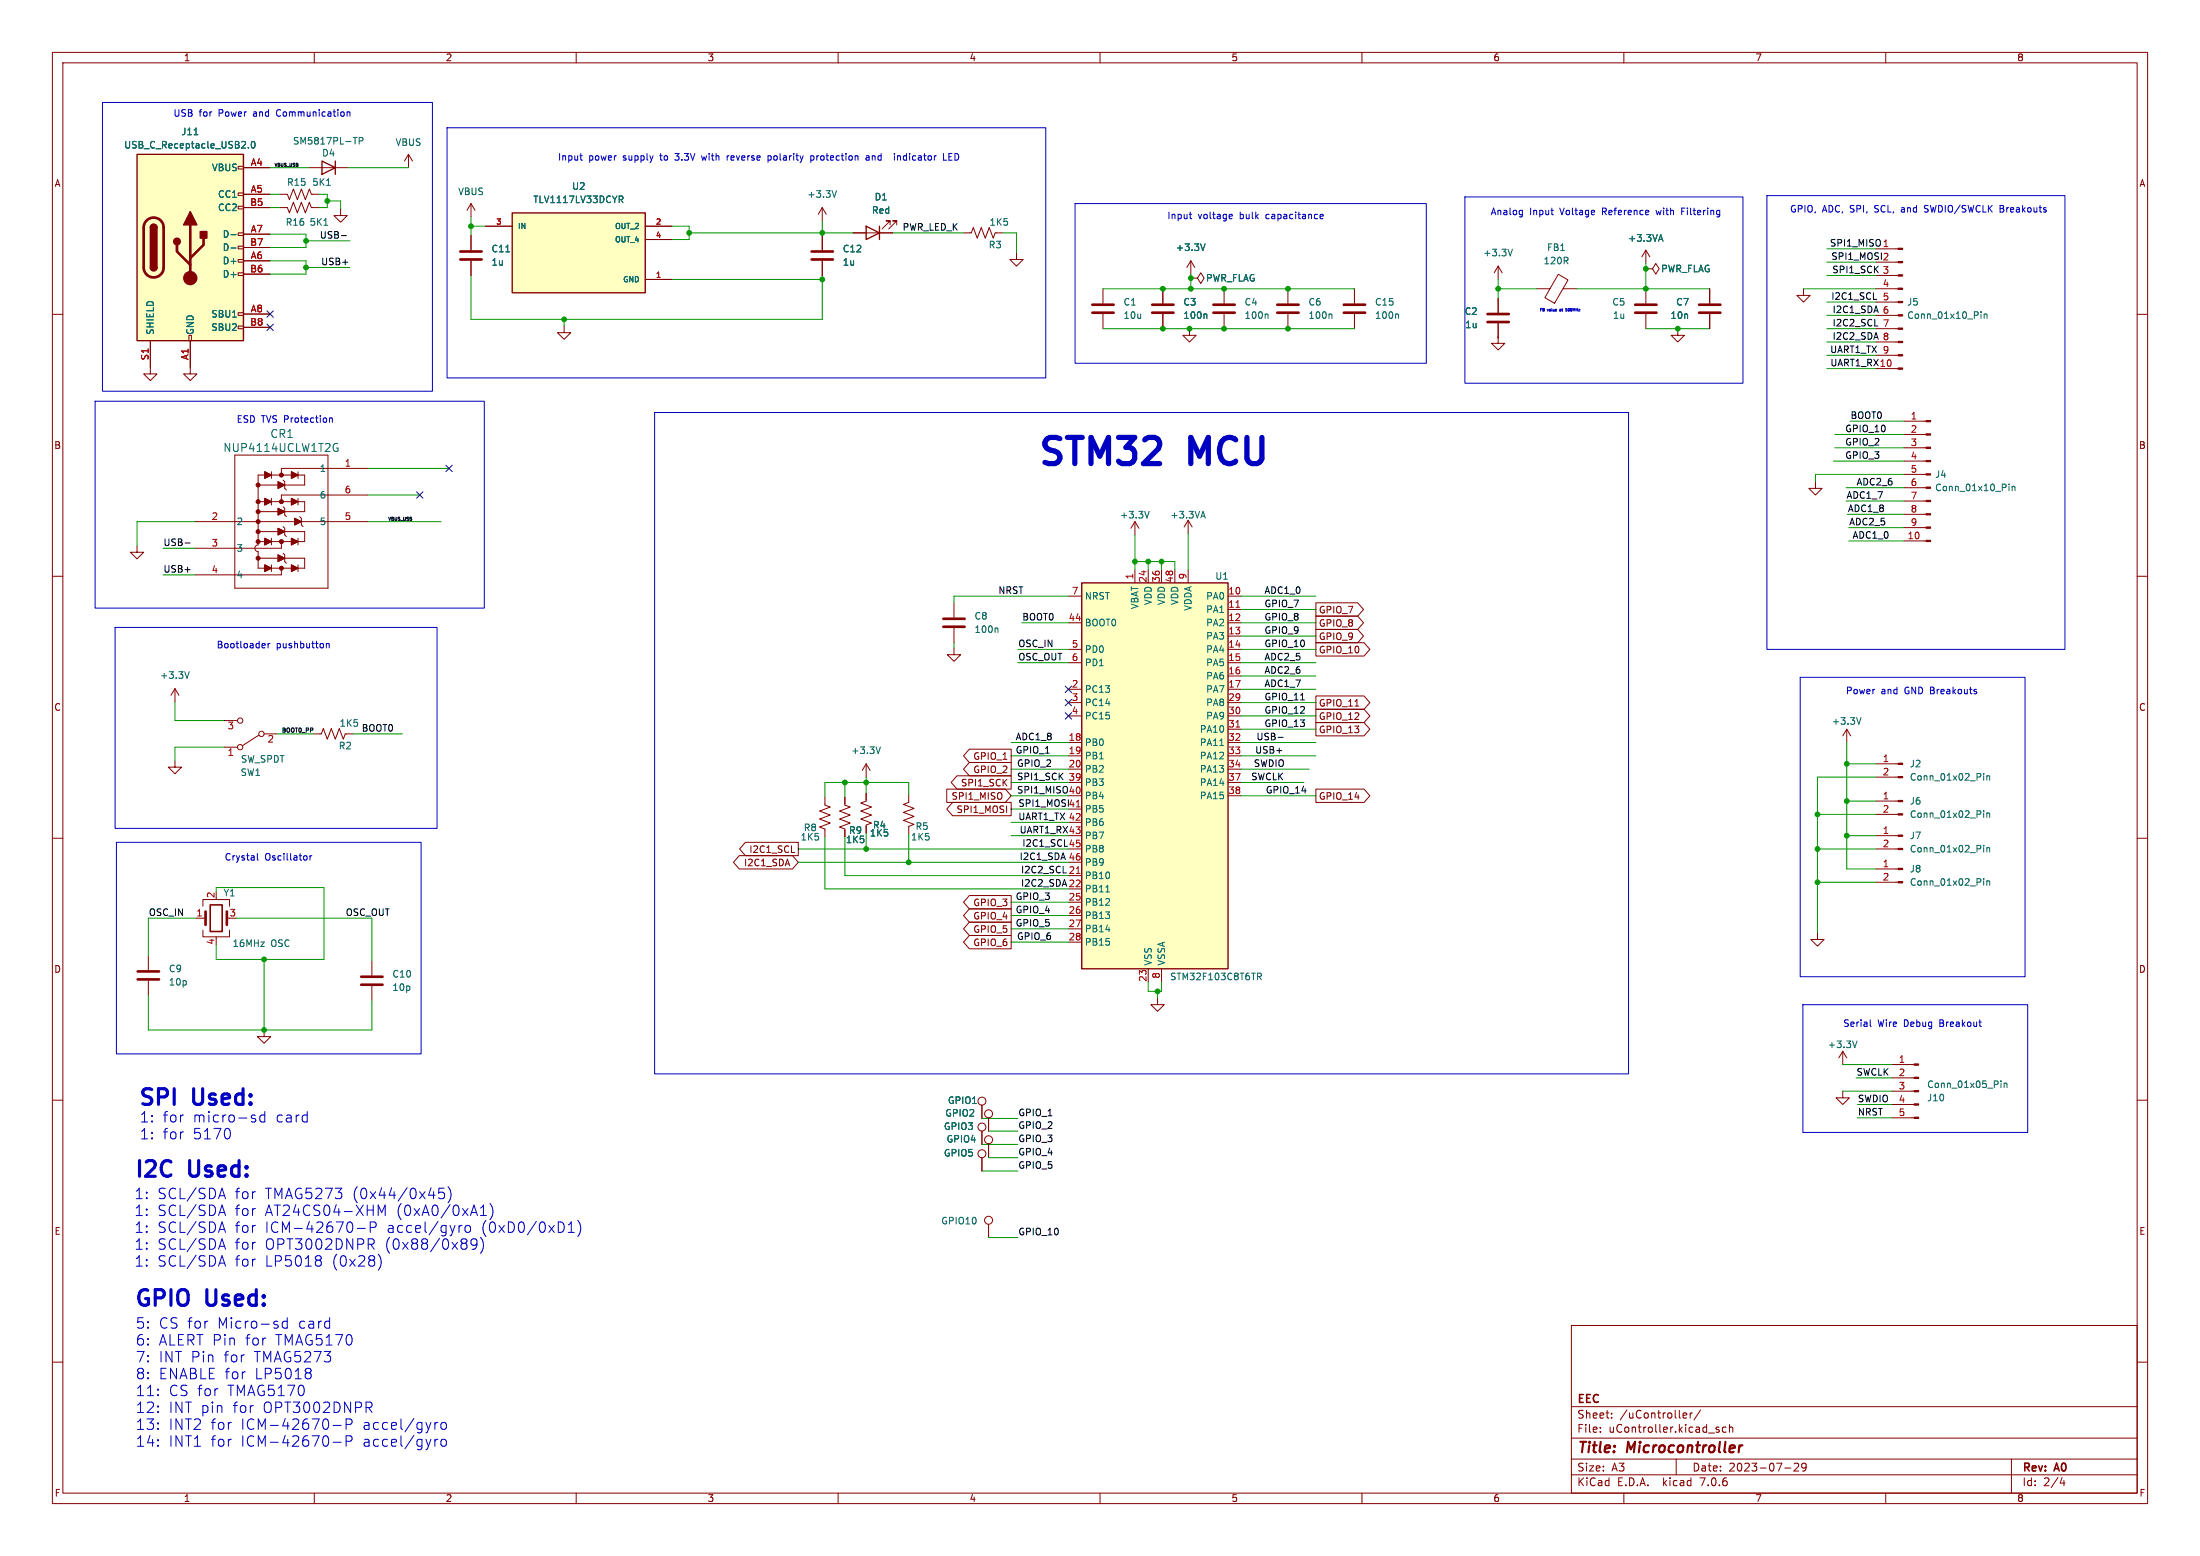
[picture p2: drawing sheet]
<svg xmlns="http://www.w3.org/2000/svg" width="420mm" height="297mm" viewBox="0 0 420 297" stroke-linecap="round" stroke-linejoin="round" font-family="sans-serif">
<g fill="none" stroke="#840000" stroke-width=".19">
<path d="M10 10h400v277h-400zM12 12h396v273h-396zM60 10v2M110 10v2M160 10v2M210 10v2M260 10v2M310 10v2M360 10v2M45.5 39.4h1v.5h-1zM45.5 36.8h1v.5h-1zM45.5 31.8h1v.5h-1z"/>
<path d="M46.5 37.1h5.1M46.5 39.6h5.1M46.5 32h5.1M53.3 37.1h1.6l.3 1 .8-2 .8 2 .7-2 .8 2 .8-2 .3 1h1.6M53.3 39.6h1.6l.3 1 .8-2 .8 2 .7-2 .8 2 .8-2 .3 1h1.6M58.9 32h7.6M65 39.9v1.2h-1.2l1.2 1.3 1.3-1.3h-1.3M78 29.5l.7 1.2M78 29.5v2.5M78 29.5l-.8 1.2M89.9 38.9v2.5M89.9 38.9l-.7 1.2"/>
<path d="M89.9 38.9l.8 1.2M157 39.6l-.8 1.3M157 39.6v2.6M157 39.6l.7 1.3M10 60h2M45.5 59.7h1v.5h-1zM45.5 52.1h1v.5h-1zM45.5 49.5h1v.5h-1zM45.5 47h1v.5h-1zM45.5 44.5h1v.5h-1zM46.5 49.8h5.1M46.5 44.7h5.1"/>
<path d="M46.5 59.9h5.1M46.5 52.3h5.1M46.5 47.2h5.1M89.9 45v2.8M89.9 49.8v2.8M92.7 43.2h5.1M123.2 53.3h5.1M123.2 43.2h5.1M123.2 45.7h5.1M157 45v2.8M157 49.8v2.8M162.8 44.5h7.6"/>
<path d="M169.9 42.9v-.7h-.7h.7l-1.5 1.5M171.2 42.9v-.7h-.8h.8l-1.5 1.5M183.9 44.5h1.5l.4-1.1 .8 2.1 .7-2.1 .8 2.1 .7-2.1 .8 2.1 .4-1h1.5M194.1 48.3v1.2h1.2l-1.2 1.3-1.3-1.3h1.3M210.6 55.1v2.8M210.6 59.9v2.8M222 55.1v2.8M222 59.9v2.8M227.3 53.1h1.3l.6-1 .7 1-.7 1-.6-1M227.3 53.1h.1M227.3 49.8l-.7 1.3M227.3 49.8v2.5"/>
<path d="M227.3 49.8l.8 1.3M233.7 55.1v2.8M233.7 59.9v2.8M245.9 55.1v2.8M245.9 59.9v2.8M258.6 55.1v2.8M258.6 59.9v2.8M286 50.8v2.5M286 56.9v2.8M286 50.8l.8 1.3M286 50.8l-.8 1.3M293.4 55.1h2.5"/>
<path d="M297.5 52.3l1.8 1.1-2.5 4.5-1.9-1.1zM298.4 55.1h2.6M314.2 51.3h1.3l.6-1 .6 1-.6 1-.6-1M314.2 51.3h.1M314.2 47.8l.8 1.2M314.2 47.8v2.5M314.2 55.1v2.8M314.2 59.9v2.8M314.2 47.8l-.8 1.2M326.4 55.1v2.8M326.4 59.9v2.8M344.3 55.1v1.3h-1.3l1.3 1.3 1.3-1.3h-1.3"/>
<path d="M358.1 55.1h4.3M358.1 57.7h4.3M358.1 52.6h4.3M358.1 50h4.3M358.1 47.5h4.3M408 60h2M28.7 65v6.4h-1.3l1.3 1.2 1.3-1.2h-1.3M36.1 64h.5v1h-.5zM36.3 65v6.4h-1.2l1.2 1.2 1.3-1.2h-1.3M45.5 62.2h1v.5h-1zM46.5 62.5h5.1M107.7 62.2v1.3h1.3l-1.3 1.3-1.3-1.3h1.3"/>
<path d="M227.1 62.7v1.3h1.2l-1.2 1.3-1.3-1.3h1.3M286 64.3v1.2h-1.3l1.3 1.3 1.3-1.3h-1.3M286 61.7v2.8M320.3 62.7v1.3h-1.3l1.3 1.3 1.3-1.3h-1.3M358.1 70.4h4.3M358.1 67.8h4.3M358.1 65.3h4.3M358.1 62.7h4.3M358.1 60.2h4.3M37.2 99.6h33M44.8 86.9h17.8v25.4h-17.8zM49.3 92.6h8.9v-1.9h-8.9v13.3a.64 .64 0 0 0-.7 .6 .64 .64 0 0 0 .7 .7v3.2h8.9v-1.9h-8.9"/>
<path d="M49.3 95.8h8.9v1.9h-8.9M50.5 90l1.3 .7-1.3 .6zM50.5 95.1l1.3 .7-1.3 .6zM51.8 90v1.3M51.8 95.1v1.3M53.1 91.9l1.3 .7-1.3 .6zM53.1 97l1.3 .7-1.3 .6zM54 91.6l.4 .3v1.3l.3 .3M54 96.7l.4 .3v1.3l.3 .3M55.6 90l1.3 .7-1.3 .6zM55.6 95.1l1.3 .7-1.3 .6zM56.3 98.9l1.2 .7-1.2 .6z"/>
<path d="M56.9 90v1.3M56.9 95.1v1.3M57.2 98.6l.3 .3v1.3l.3 .3M70.2 89.4h-16.5v1.3M70.2 94.5h-16.5v1.3M216.7 99.6v2.5M216.7 99.6l-.8 1.2M216.7 99.6l.7 1.2M226.8 99.3v2.6M226.8 99.3l.8 1.3M226.8 99.3l-.7 1.3M346.6 91.9v1.3h-1.3l1.3 1.3 1.3-1.3h-1.3"/>
<path d="M363.5 98.2h4.2M363.5 95.6h4.2M363.5 93.1h4.2M363.5 90.6h4.2M363.5 88h4.2M363.5 85.5h4.2M363.5 82.9h4.2M363.5 80.4h4.2M10 110h2M26.2 104.1v1.3h-1.3l1.3 1.3 1.2-1.3h-1.2M49.3 101.5h8.9v1.9h-8.9M50.5 102.7l1.3 .7-1.3 .6z"/>
<path d="M50.5 107.8l1.3 .7-1.3 .6zM51.8 102.7v1.3M51.8 107.8v1.3M53.1 100.8l1.3 .7-1.3 .6zM53.1 105.9l1.3 .7-1.3 .6zM53.7 108.5v1.2h-16.5M53.7 103.4v1.2h-16.5M54 105.6l.4 .3v1.3l.3 .3M54 100.5l.4 .3v1.3l.3 .3M55.6 102.7l1.3 .7-1.3 .6zM55.6 107.8l1.3 .7-1.3 .6zM56.9 102.7v1.3"/>
<path d="M56.9 107.8v1.3M182.1 115.1v2.8M182.1 119.9v2.8M204 113.8h2.5M204 118.9h2.5M216.7 108.7v2.6M219.2 108.7v2.6M221.7 108.7v2.6M224.3 108.7v2.6M226.8 108.7v2.6M234.4 113.8h2.6M234.4 116.3h2.6"/>
<path d="M234.4 118.9h2.6M251.2 115.1h8l1.1 1.2-1.1 1.3h-8zM251.2 117.6h8l1.1 1.3-1.1 1.2h-8zM363.5 103.3h4.2M363.5 100.7h4.2M408 110h2M33.4 131.4l-.8 1.3M33.4 131.4v2.6M33.4 131.4l.8 1.3M42.8 137.5h2.5M182.1 123.7v1.3h1.3l-1.3 1.2-1.3-1.2h1.3M204 124h2.5"/>
<path d="M204 126.5h2.5M204 131.6h2.5M204 134.1h2.5M204 136.7h2.5M234.4 121.4h2.6M234.4 124h2.6M234.4 126.5h2.6M234.4 129h2.6M234.4 131.6h2.6M234.4 134.1h2.6M234.4 136.7h2.6M234.4 139.2h2.6"/>
<path d="M251.2 135.4h9.2l1.1 1.3-1.1 1.2h-9.2zM251.2 137.9h9.2l1.1 1.3-1.1 1.3h-9.2zM251.2 122.7h9.2l1.1 1.3-1.1 1.2h-9.2zM251.2 120.1h8l1.1 1.3-1.1 1.3h-8zM251.2 132.8h9.2l1.1 1.3-1.1 1.3h-9.2zM258.7 134.8h.7M352.6 139.2l-.8 1.3M352.6 139.2v2.5M352.6 139.2l.7 1.3M10 160h2M33.4 145.2v1.2h1.3l-1.3 1.3-1.3-1.3h1.3M42.8 142.6h2.5"/>
<path d="M49.4 140.3l-3.2 2.1M50.4 140.1h2.6M59.8 140.1h1.5l.4-1 .8 2 .7-2 .8 2 .8-2 .7 2 .4-1h1.5M157.5 152.1v1.6l1 .4-2 .7 2 .8-2 .7 2 .8-2 .8 1 .3v1.6M161.3 152.1v1.6l1 .4-2 .7 2 .8-2 .7 2 .8-2 .8 1 .3v1.6M165.4 151.4v1.5l-1.1 .4 2.1 .8-2.1 .7 2.1 .8-2.1 .7 2.1 .8-1 .4v1.5M165.4 145.8v2.5M165.4 145.8l.7 1.3M165.4 145.8l-.8 1.3M173.5 151.6v1.6l-1 .3 2 .8-2 .8 2 .7-2 .8 2 .8-1 .3v1.6M180.7 150.6h11.2l1.1 1.3-1.1 1.3h-11.2zM181.8 153.2h11.2v2.5h-11.2l-1.1-1.3z"/>
<path d="M182.7 148.1h10.3v2.5h-10.3l-1.1-1.2zM185.1 145.5h7.9v2.6h-7.9l-1.2-1.3zM185.1 143h7.9v2.5h-7.9l-1.2-1.2zM204 141.7h2.5M204 144.3h2.5M204 146.8h2.5M204 149.4h2.5M204 151.9h2.5M204 154.4h2.5M204 157h2.5M204 159.5h2.5M234.4 141.7h2.6"/>
<path d="M234.4 144.3h2.6M234.4 146.8h2.6M234.4 149.4h2.6M234.4 151.9h2.6M251.2 150.6h9.2l1.1 1.3-1.1 1.3h-9.2zM358.1 159.5h4.3M358.1 155.4h4.3M358.1 152.9h4.3M358.1 148.3h4.3M358.1 145.8h4.3M408 160h2M37.5 175.3h1.7"/>
<path d="M38.7 177.5v1.3h5.1v-1.3M38.7 173v-1.3h5.1v1.3M41.3 178.8v.3M141.1 163.3h10.2l1.1 1.3-1.1 1.3h-10.2l-1.1-1.3zM142.3 160.8h10.1v2.5h-10.1l-1.1-1.2zM151.1 162.7h.6M185.1 176h7.9v2.6h-7.9l-1.2-1.3zM185.1 173.5h7.9v2.5h-7.9l-1.2-1.2zM185.1 170.9h7.9v2.6h-7.9l-1.2-1.3zM185.1 178.6h7.9v2.5h-7.9l-1.2-1.3zM204 167.1h2.5M204 169.7h2.5"/>
<path d="M204 172.2h2.5M204 174.8h2.5M204 177.3h2.5M204 179.8h2.5M204 162.1h2.5M204 164.6h2.5M347 178.1v1.2h1.2l-1.2 1.3-1.3-1.3h1.3M358.1 162.1h4.3M358.1 168.4h4.3M358.1 165.9h4.3M28.3 182.4v2.8M28.3 187.2v2.8"/>
<path d="M50.4 196.6v1.3h1.3l-1.3 1.2-1.3-1.2h1.3M71 183.4v2.8M71 188.2v2.8M219.2 184.9v2.6M221 190.5v1.3h1.2l-1.2 1.2-1.3-1.2h1.3M221.7 184.9v2.6M10 210h2M187.5 210.9v2.6M187.5 215.9v2.5M188.7 213.4v2.5M188.7 218.3v2.6M351.8 208.3v1.3h1.3l-1.3 1.2-1.3-1.2h1.3"/>
<path d="M351.8 200.7l-.8 1.2M351.8 200.7v2.5M351.8 200.7l.8 1.2M361.2 213.4h4.2M361.2 210.8h4.2M361.2 208.3h4.2M361.2 205.7h4.2M361.2 203.2h4.2M408 210h2M187.5 221v2.5M188.7 233.7v2.5M10 260h2"/>
<path d="M300 253h108v32h-108zM408 260h2M300 278.5h108M300 274.5h108M300 268.5h108M305.5 273.2v.2M305.5 272.5v.1M307.7 270.5v.2M307.7 269.8v.1M320 278.5v3M321.3 270.5l.2 .2 .4-.1M321.3 269.9l.2-.2h.3l.2 .2v.1l-.7 .2"/>
<path d="M322.7 269.7v1M323.1 269.7l-.3 .1-.1 .2M324.7 269.1l-1.3 1.9M327.7 272.8l.3 .1 .2 .2v.2l-.5 .1M327.7 272.5h.5M329.5 272.5l-.4-.1-.3 .3 .1 .6h.6M330.2 272.5l.2-.1 .3 .1 .1 .9M330.2 271.9v1.5M342.5 279.4l.6-.1 .2 .1 .1 .3-1 1.1h1M344.8 279.9l-.3 .3h-.3l-.3-.3 .2-.5 .4-.1 .2 .1a.99 .99 0 0 1-.3 1.4h-.3M384 278.5v6.5M60 285v2"/>
<path d="M110 285v2M160 285v2M210 285v2M260 285v2M300 281.5h108M310 285v2M340.7 280.2h1.2M360 285v2M393.7 282l-.4 1.1h.9M394 282.6v1"/>
<circle cx="45.8" cy="137.5" r=".51"/>
<circle cx="45.8" cy="142.6" r=".51"/>
<circle cx="49.9" cy="140.1" r=".51"/>
<circle cx="187.5" cy="210.2" r=".76"/>
<circle cx="187.5" cy="215.1" r=".76"/>
<circle cx="188.7" cy="212.6" r=".76"/>
<circle cx="188.7" cy="217.6" r=".76"/>
<circle cx="187.5" cy="220.2" r=".76"/>
<circle cx="188.7" cy="232.9" r=".76"/>
</g>
<path d="M332.6 275.9l-.5 .2" fill="none" stroke="#840000" stroke-width=".4"/>
<g fill="none" stroke="#840000" stroke-width=".51">
<path d="M28 42.1a1.91 1.91 0 0 1 2.1-.4 1.91 1.91 0 0 1 1.1 1.7v7.7a1.91 1.91 0 0 1-1.9 1.9 1.91 1.91 0 0 1-1.9-1.9v-7.8l.2-.7zM33.8 46.7v1.3l2.5 2.5M36.3 42.9v10.2M38.9 45.5v1.2l-2.6 2.6M87.9 49.5h4M87.9 48h4M154.9 49.5h4.1M154.9 48h4.1M208.5 59.7h4.1M208.5 58.2h4.1M220 59.7h4M220 58.2h4"/>
<path d="M231.6 59.7h4.1M231.6 58.2h4.1M243.8 59.7h4.1M243.8 58.2h4.1M256.5 59.7h4.1M256.5 58.2h4.1M284 59.9h4M312.2 59.7h4M312.2 58.2h4M324.4 59.7h4M324.4 58.2h4M284 61.5h4"/>
<path d="M180.1 119.6h4M180.1 118.1h4M39.2 174v2.5M43.3 174v2.5M26.3 186.9h4.1M26.3 185.4h4.1M69 188h4M69 186.4h4"/>
</g>
<g fill="none" stroke="#006464" stroke-width=".19">
<path d="M37 25.7h.8M47.4 28.1v.2M48.1 27.1l.2-.1a.68 .68 0 0 1 .4 .6 .68 .68 0 0 1-.4 .7 .84 .84 0 0 1-.2-1.2zM62.3 35.4h.8M67.4 26.2h.8M68.6 26.9l.6-.1 .1-.1-.1-.3-.6-.2v1.3M118.2 37.4h.5l.2 .3-.1 .3-.6 .1M118.5 38.1l.4 .6M159.7 36.4l-.4 1.3M44.1 44.8h1M44.1 47.3h1M61.8 43h.8"/>
<path d="M96.6 48.1h.7M230.1 46.6l-.5 1.2M230.2 59.9l.2 .2v.7M241.9 59.9l.2 .2v.7M254.1 59.9l.2 .2v.7M266.8 59.9l.2 .2v.7M288.7 47.6l-.4 1.2M316.7 45.7h.6M317 44.8l.5 1.2M378.2 59.5v.1M378.2 59.9v.9M378.8 59.9v.9"/>
<path d="M378.8 60.1l.2-.2 .3 .1v.8M63.9 84.7h.6M64.2 85.5h.3v.5l-.3 .2-.3-.1M219.4 97.6l-.4 1.3M229.4 98.5h.6M229.7 97.6l.4 1.3M383.5 92.4v.1M383.5 92.8v.9M384.1 92.8v.9M384.1 92.9l.2-.1 .3 .1 .1 .8M190.3 119.9l.2 .2v.6M36.1 128.2l-.4 1.3"/>
<path d="M355.3 137l-.4 1.2M168.1 142.6l-.4 1.2M232.9 142.3h.7M378.7 147.6v.2M378.7 148.1v.8M378.7 154.8v.1M378.7 155.2v.8M379.3 148.1v.8M379.3 155.2v.8M379.3 155.3l.2-.1h.3v.8M379.3 148.2l.2-.1h.3v.8M211.1 170.3h.7"/>
<path d="M378.7 161.4v.1M378.7 161.8v.8M378.7 167.7v.1M378.7 168.1v.9M379.3 161.8v.8M379.3 168.1v.9M379.3 161.9l.2-.1h.3v.8M379.3 168.3l.2-.2 .3 .1v.8M240.1 185.7h.5l.2 .3-.1 .4h-.6M240.4 186.4l.4 .6M354.5 198.7l-.4 1.3M382 206.3v.1"/>
<path d="M382 206.7v.9M382.6 206.7v.9M382.6 206.9l.2-.2 .3 .1v.8"/>
</g>
<g fill="#ffffc2" stroke="#ffffc2" stroke-width=".19">
<path d="M97.8 40.6h25.4v15.3h-25.4z"/>
<path d="M206.5 111.3h27.9v73.6h-27.9z"/>
<path d="M26.2 29.5h20.3v35.5h-20.3z"/>
</g>
<path d="M26.2 29.5h20.3v35.5h-20.3zM61.5 30.7l2.5 1.3-2.5 1.3zM64 30.7v2.6M28.7 51.1a.64 .64 0 0 0 .6 .6 .64 .64 0 0 0 .7-.6M28.7 43.4a.64 .64 0 0 1 .6-.6 .64 .64 0 0 1 .7 .6M97.8 40.6h25.4v15.3h-25.4zM165.4 43.2l2.5 1.3-2.5 1.2zM167.9 43.2v2.5M206.5 111.3h27.9v73.6h-27.9z" fill="none" stroke="#840000" stroke-width=".25"/>
<path d="M236 115.9h.7M236 138.8h.7M205.5 154h.7M205.5 166.7h.7" fill="none" stroke="#a90000" stroke-width=".19"/>
<g fill="#840000" stroke="#840000" stroke-width=".19">
<path d="M365.4 213.2h.9v.3h-.9z"/>
<path d="M365.4 210.7h.9v.2h-.9z"/>
<path d="M365.4 208.2h.9v.2h-.9z"/>
<path d="M365.4 205.6h.9v.3h-.9z"/>
<path d="M365.4 203.1h.9v.2h-.9z"/>
<path d="M362.4 155.3h.8v.3h-.8z"/>
<path d="M362.4 152.8h.8v.2h-.8z"/>
<path d="M362.4 168.3h.8v.2h-.8z"/>
<path d="M362.4 165.7h.8v.3h-.8z"/>
<path d="M50.5 107.8l1.3 .7-1.3 .6z"/>
<path d="M50.5 102.7l1.3 .7-1.3 .6z"/>
<path d="M50.5 95.1l1.3 .7-1.3 .6z"/>
<path d="M50.5 90l1.3 .7-1.3 .6z"/>
<path d="M53.1 105.9l1.3 .7-1.3 .6z"/>
<path d="M53.1 100.8l1.3 .7-1.3 .6z"/>
<path d="M53.1 97l1.3 .7-1.3 .6z"/>
<path d="M53.1 91.9l1.3 .7-1.3 .6z"/>
<path d="M55.6 107.8l1.3 .7-1.3 .6z"/>
<path d="M55.6 102.7l1.3 .7-1.3 .6z"/>
<path d="M55.6 95.1l1.3 .7-1.3 .6z"/>
<path d="M55.6 90l1.3 .7-1.3 .6z"/>
<path d="M56.3 98.9l1.2 .7-1.2 .6z"/>
<path d="M362.4 161.9h.8v.3h-.8z"/>
<path d="M362.4 159.4h.8v.2h-.8z"/>
<path d="M362.4 70.2h.8v.3h-.8z"/>
<path d="M362.4 67.7h.8v.2h-.8z"/>
<path d="M362.4 65.2h.8v.2h-.8z"/>
<path d="M362.4 62.6h.8v.3h-.8z"/>
<path d="M362.4 60.1h.8v.2h-.8z"/>
<path d="M362.4 57.5h.8v.3h-.8z"/>
<path d="M362.4 55h.8v.2h-.8z"/>
<path d="M362.4 52.5h.8v.2h-.8z"/>
<path d="M362.4 49.9h.8v.3h-.8z"/>
<path d="M362.4 47.4h.8v.2h-.8z"/>
<path d="M367.7 103.1h.9v.3h-.9z"/>
<path d="M367.7 100.6h.9v.2h-.9z"/>
<path d="M367.7 98h.9v.3h-.9z"/>
<path d="M367.7 95.5h.9v.3h-.9z"/>
<path d="M367.7 93h.9v.2h-.9z"/>
<path d="M367.7 90.4h.9v.3h-.9z"/>
<path d="M367.7 87.9h.9v.2h-.9z"/>
<path d="M367.7 85.3h.9v.3h-.9z"/>
<path d="M367.7 82.8h.9v.3h-.9z"/>
<path d="M367.7 80.3h.9v.2h-.9z"/>
<path d="M362.4 148.2h.8v.3h-.8z"/>
<path d="M362.4 145.7h.8v.2h-.8z"/>
<circle cx="49.3" cy="106.6" r=".38"/>
<circle cx="49.3" cy="103.4" r=".38"/>
<circle cx="49.3" cy="101.5" r=".38"/>
<circle cx="49.3" cy="99.6" r=".38"/>
<circle cx="49.3" cy="97.7" r=".38"/>
<circle cx="49.3" cy="95.8" r=".38"/>
<circle cx="49.3" cy="92.6" r=".38"/>
<circle cx="53.7" cy="108.5" r=".38"/>
<circle cx="53.7" cy="103.4" r=".38"/>
<circle cx="53.7" cy="95.8" r=".38"/>
<circle cx="53.7" cy="90.7" r=".38"/>
<circle cx="36.3" cy="53.1" r="1.27"/>
</g>
<g fill="#840000" stroke="#840000" stroke-width=".25">
<path d="M28.7 51.1h1.3a.64 .64 0 0 1-.7 .6 .64 .64 0 0 1-.6-.6z"/>
<path d="M28.7 43.4h1.3v7.7h-1.3z"/>
<path d="M28.9 43a.63 .63 0 0 1 .7-.2 .63 .63 0 0 1 .4 .6h-1.3z"/>
<path d="M36.3 40.4l1.3 2.5h-2.5z"/>
<path d="M38.2 44.2h1.3v1.3h-1.3z"/>
<circle cx="33.8" cy="46.1" r=".63"/>
</g>
<path d="M40.1 172.7h2.3v5.1h-2.3z" fill="none" stroke="#840000" stroke-width=".3"/>
<path d="M65.2 45h.9M357.6 57.1h.7M357.9 62.2h.6M35.3 103.7h1M248.3 133.6h.7M244 140.7h1" fill="none" stroke="#0f0f0f" stroke-width=".19"/>
<g fill="none" stroke="#0000c2" stroke-width=".19">
<path d="M19.6 19.6h62.9v55.1h-62.9zM66.3 21.3v.9M66.3 21.5l.1-.2 .3 .1 .1 .8M85.3 24.4h114.3v47.7h-114.3zM110.7 29.7h.5M110.9 30.5l.3 .1M133.9 29.7l.3 .9M138.8 29.7v.9M139.2 29.7l-.4 .3M146.6 29.8l.4-.1 .2 .1M146.6 29.7v1.3M147.2 30.5l-.2 .1-.4-.1"/>
<path d="M154.8 29.8l.3-.1 .3 .3-.1 .5h-.5M154.8 29.7v1.3M165.4 29.8h.5v.8M165.9 30l-.4 .1-.2 .2 .2 .3 .4-.1M170.8 29.3v.1M170.8 29.7v.9M171.4 29.8l.1-.1 .3 .1 .1 .8M171.4 29.7v.9M180.1 29.3v1.3h.6M181.2 29.9h.4M181.8 29.3h-.6v1.3h.6M205.2 38.9h67.1v30.4h-67.1z"/>
<path d="M279.7 37.6h53v35.6h-53zM321.7 39.7h-.7v1.3M337.3 37.3h56.9v86.7h-56.9zM367.6 39.2l-.2 .3 .2 .3M381.8 39.8h.4M382.2 39.2h-.4v1.3h.5M227 40.9h.5M227.3 41.7h.2M234.8 40.9l.4 .1 .1 .2-.6 .1M235.2 41.7h-.4M252 41.3l.6-.1v-.2l-.4-.1-.2 .2 .1 .6h.5M290.3 40.1l.3 .1"/>
<path d="M290.6 40.1v1.1l-.2 .2M290.6 40.9l-.3 .1M296.1 40.1h.5M296.4 41h.2M297.8 59.1h.2v.3M298 59.2l-.3 .1h.3M298.9 59.4h.2M299.4 59.3h.1M299.6 59.3h-.2M299.6 58.9l-.2 .1v.3M321 40.3h.5M367.4 40.4l.2 .1"/>
<path d="M18.2 76.6h74.3v39.5h-74.3zM62.9 79.8v.8M62.9 79.9l.2-.1h.3v.8M125 78.7h185.9v126.3h-185.9zM22 119.8h61.4v38.3h-61.4zM50.4 122.8l.2 .3-.6 .1M50.6 123.6l-.2 .1M51.2 122.8v.9M51.5 122.8l-.3 .3M62.3 122.9l.2-.1 .3 .1v.8M62.3 122.8v.9M343.7 129.3h42.9v57.1h-42.9z"/>
<path d="M377.2 132l.2 .2-.2 .2M377.2 131.6h.1M22.2 160.8h58.2v40.4h-58.2zM49.1 162.9v1.1l.2 .2M58.5 163.4l.1 .2-.1 .5M59.2 163.3v.9M59.5 163.3l-.3 .3M344.2 191.8h42.9v24.4h-42.9zM357 194.7v1l.2 .2M377.8 195.1h.5M378.1 195.9h.2M43.8 215.6a1.68 1.68 0 0 1 0 1.6"/>
<path d="M48.1 213.4l.4 .1 .3 .3-.1 .3-.5 .1M48.1 212.9h.6M50.5 212.9l-.5-.1-.4 .4v.6l.2 .3h.7M50.5 212.2v2M41.9 228.2h1M41.9 231.4h1M41.9 234.7h1M41.9 237.9h1M42.4 226.8l.7 2M42.4 230l.7 2M42.4 233.2l.7 2M42.4 236.5l.7 2"/>
<path d="M42.4 239.7l.7 2M61 239.7l.3 .4-.1 .2-.2 .2 .2 .2 .1 .6-.3 .4M68.2 234.5h1.5M70.7 233.2v2M70.8 237.5l.6 1M71.1 236.5a.54 .54 0 0 1 .4 .5 .54 .54 0 0 1-.4 .5M71.4 233.2a.54 .54 0 0 1 .4 .6 .54 .54 0 0 1-.4 .5h-.7M72.2 232v-2l.7 1.4 .6-1.4v2M72.2 239.4a2.29 2.29 0 0 1 0 3M81.8 228.1h1.3M84.8 226.8h-1l-.1 1 .3-.2 .7 .1 .2 .2-.1 .7-.3 .2h-.5l-.3-.2M85.5 226.5a2.32 2.32 0 0 1 .1 3"/>
<path d="M87.6 233.9v1.3M88.2 233.9l-.4 .1-.2 .3M88.9 234.1a.54 .54 0 0 1 .5-.2 .54 .54 0 0 1 .4 .4v.6a.54 .54 0 0 1-.5 .4 .54 .54 0 0 1-.5-.4zM89 236.6l.2 .2-.2 .4M89 237.4l.2 .3v.4l-.2 .3M91.1 237.3l-.4 .4-.6-.1-.2-.3v-.5l.2-.2 .6-.1 .3 .1a1.32 1.32 0 0 1-.5 1.9h-.4M91.7 232h1.2M91.7 230.6l.6-.6v2M92.2 237a2.31 2.31 0 0 1-.5 2.2M93.5 229.7a2.32 2.32 0 0 1 .1 3M108.5 235.2h1.1M108.5 233.8l.6-.6v2"/>
<path d="M110.3 233a2.29 2.29 0 0 1 0 3M41.9 241.1h1M52.8 252.9l.3 .2-.3 .4M52.8 252.2l.2 .1M54.8 251.5v2M54.8 252.3l-.5-.1-.4 .4v.5l.2 .3h.7M59 261.2l.4 .4-.1 .2-.3 .2 .4 .4v.4l-.4 .4M63.6 272.1h1.5M63.6 275.3h1.5M66.1 270.8v2M66.1 275.1h.7a.54 .54 0 0 0 .4-.5 .54 .54 0 0 0-.4-.5h-.7v2M66.8 270.8a.54 .54 0 0 1 .4 .6 .54 .54 0 0 1-.4 .5h-.7"/>
<path d="M70.4 268.7l.6 .9M70.8 267.7a.54 .54 0 0 1 0 .9M83 271.5v1.3M83 274.7v1.4M83.6 271.5l-.4 .1-.2 .3M83.6 274.7l-.4 .1-.2 .3M84.3 271.7a.54 .54 0 0 1 .5-.2 .54 .54 0 0 1 .4 .4v.6a.54 .54 0 0 1-.5 .4 .54 .54 0 0 1-.5-.4zM84.3 274.9a.54 .54 0 0 1 .5-.2 .54 .54 0 0 1 .4 .4v.6a.54 .54 0 0 1-.5 .4 .54 .54 0 0 1-.5-.4z"/>
</g>
<g fill="none" stroke="#009600" stroke-width=".19">
<path d="M51.6 32h7.3M51.6 37.1h1.7M51.6 39.6h1.7M61 37.1h1.5v2.5h-1.5M62.5 38.4h2.5v1.5M66.5 32h11.5M51.6 49.8h6.8v2.5h-6.8M51.6 44.7h6.8v2.5h-6.8M58.4 46h8.4M58.4 51.1h8.4M89.9 52.6v8.4h67.1v-8.4M89.9 43.2h2.8"/>
<path d="M89.9 41.4v3.6M128.3 43.2h3.3v2.5h-3.3M128.3 53.3h28.7M131.6 44.5h31.2M157 42.2v2.8M170.4 44.5h13.5M191.5 44.5h2.6v3.8M210.6 55.1h48M227.3 52.3v2.8M286 55.1h7.4M286 53.3v3.6M301 55.1h25.4"/>
<path d="M314.2 50.3v4.8M344.3 55.1h13.8M348.7 52.6h9.4M348.7 57.7h9.4M348.7 50h9.4M348.7 47.5h9.4M107.7 61v1.2M210.6 62.7h48M286 64.3v.2M314.2 62.7h12.2M348.7 62.7h9.4M348.7 70.4h9.4"/>
<path d="M348.7 67.8h9.4M348.7 65.3h9.4M348.7 60.2h9.4M37.2 99.6h-11v4.5M70.2 99.6h14M70.2 94.5h9.9M70.2 89.4h15.5M350 88h13.5M350.3 82.9h13.2M350.3 85.5h13.2M352.4 93.1h11.1M352.4 95.6h11.1"/>
<path d="M352.7 98.2h10.8M353.2 80.4h10.3M363.5 90.6h-16.9v1.3M31.1 104.6h6.1M31.1 109.7h6.1M195.1 118.9h8.9M204 113.8h-21.9v1.3M216.7 102.1v6.6M216.7 107.2h7.6v1.5M219.2 107.2v1.5M221.7 107.2v1.5M226.8 101.9v6.8"/>
<path d="M237 113.8h14.2M237 116.3h14.2M237 118.9h14.2M352.9 100.7h10.6M352.9 103.3h10.6M33.4 134v3.5h9.4M182.1 122.7v1M194.3 124h9.7M194.3 126.5h9.7M237 121.4h14.2M237 124h14.2M237 129h14.2"/>
<path d="M237 126.5h14.2M237 139.2h14.2M237 134.1h14.2M237 136.7h14.2M237 131.6h14.2M42.8 142.6h-9.4v2.6M53 140.1h6.8M67.4 140.1h9.4M157.5 159.8v9.9h46.5M161.3 159.8v7.3h42.7M161.3 149.4v2.7M165.4 148.3v3.1"/>
<path d="M165.4 159v3.1M173.5 151.6v-2.2h-16v2.7M173.5 159.3v5.3M193 159.5h11M193 144.3h11M193 146.8h11M193 141.7h11M193 154.4h11M193 157h11M193 149.4h11M193 151.9h11M237 144.3h14.2"/>
<path d="M237 146.8h12.9M237 141.7h14.2M237 149.4h11.9M237 151.9h14.2M347 155.4h11.1M352.6 159.5h5.5M352.6 141.7v24.2h5.5M352.6 152.9h5.5M352.6 145.8h5.5M358.1 148.3h-11.1v29.8M37.5 175.3h-9.2v7.1M41.3 170.2v-.8h20.5v13.7h-20.5v-2.8"/>
<path d="M45.1 175.3h25.9v8.1M152.4 162.1h51.6M152.4 164.6h51.6M193 177.3h11M193 179.8h11M193 174.8h11M193 172.2h11M347 162.1h11.1M347 168.4h11.1M28.3 190v6.6h42.7v-5.6M50.4 183.1v13.5M219.2 187.5v1.7h2.5v-1.7"/>
<path d="M221 189.2v1.3M187.5 213.5h6.8M187.5 218.4h6.8M188.7 215.9h5.6M351.8 203.2h9.4M351.8 208.3h9.4M354.3 205.7h6.9M354.6 213.4h6.6M354.6 210.8h6.6M187.5 223.5h6.8M188.7 236.2h5.6M188.7 220.9v.1h5.6"/>
</g>
<g fill="none" stroke="#000084" stroke-width=".19">
<path d="M51 59.3l1.2 1.3M52.2 59.3l-1.2 1.3M51 61.9l1.2 1.2M52.2 61.9l-1.2 1.2M79.5 93.9l1.2 1.2M80.7 93.9l-1.2 1.2M85.1 88.8l1.2 1.2M86.3 88.8l-1.2 1.2M203.4 133.5l1.2 1.2M203.4 131l1.2 1.2M203.4 136l1.2 1.3M204.6 133.5l-1.2 1.2"/>
<path d="M204.6 131l-1.2 1.2M204.6 136l-1.2 1.3"/>
</g>
<g fill="#009600" stroke="#009600" stroke-width=".19">
<circle cx="107.7" cy="61" r=".46"/>
<circle cx="157" cy="44.5" r=".46"/>
<circle cx="157" cy="53.3" r=".46"/>
<circle cx="131.6" cy="44.5" r=".46"/>
<circle cx="221" cy="189.2" r=".46"/>
<circle cx="58.4" cy="46" r=".46"/>
<circle cx="89.9" cy="43.2" r=".46"/>
<circle cx="62.5" cy="38.4" r=".46"/>
<circle cx="58.4" cy="51.1" r=".46"/>
<circle cx="50.4" cy="196.6" r=".46"/>
<circle cx="50.4" cy="183.1" r=".46"/>
<circle cx="227.3" cy="55.1" r=".46"/>
<circle cx="227.3" cy="53.1" r=".46"/>
<circle cx="245.9" cy="62.7" r=".46"/>
<circle cx="245.9" cy="55.1" r=".46"/>
<circle cx="233.7" cy="55.1" r=".46"/>
<circle cx="233.7" cy="62.7" r=".46"/>
<circle cx="347" cy="155.4" r=".46"/>
<circle cx="352.6" cy="152.9" r=".46"/>
<circle cx="352.6" cy="159.5" r=".46"/>
<circle cx="352.6" cy="145.8" r=".46"/>
<circle cx="314.2" cy="51.3" r=".46"/>
<circle cx="314.2" cy="55.1" r=".46"/>
<circle cx="286" cy="55.1" r=".46"/>
<circle cx="320.3" cy="62.7" r=".46"/>
<circle cx="347" cy="162.1" r=".46"/>
<circle cx="347" cy="168.4" r=".46"/>
<circle cx="216.7" cy="107.2" r=".46"/>
<circle cx="165.4" cy="149.4" r=".46"/>
<circle cx="161.3" cy="149.4" r=".46"/>
<circle cx="165.4" cy="162.1" r=".46"/>
<circle cx="173.5" cy="164.6" r=".46"/>
<circle cx="221.7" cy="107.2" r=".46"/>
<circle cx="219.2" cy="107.2" r=".46"/>
<circle cx="222" cy="55.1" r=".46"/>
<circle cx="227.1" cy="62.7" r=".46"/>
<circle cx="222" cy="62.7" r=".46"/>
</g>
<g font-size="7" fill="#0000c2">
<text x="197.9" y="89.2">STM32</text>
<text x="227.5" y="89.2">MCU</text>
</g>
<g font-size="4.2" fill="#0000c2">
<text x="26.3" y="211.2">SPI</text>
<text x="37.1" y="211.2">Used:</text>
<text x="25.5" y="224.9">I2C</text>
<text x="36.3" y="224.9">Used:</text>
<text x="25.5" y="249.6">GPIO</text>
<text x="39.6" y="249.6">Used:</text>
</g>
<g font-size="2.8" fill="#0000c2">
<text x="26.5" y="214.4">1:</text>
<text x="31" y="214.4">for</text>
<text x="36.8" y="214.4">micro-sd</text>
<text x="52.6" y="214.4">card</text>
<text x="26.5" y="217.6">1:</text>
<text x="31" y="217.6">for</text>
<text x="36.8" y="217.6">5170</text>
<text x="25.5" y="229.1">1:</text>
<text x="25.5" y="232.3">1:</text>
<text x="30" y="229.1">SCL/SDA</text>
<text x="30" y="232.3">SCL/SDA</text>
<text x="44.8" y="229.1">for</text>
<text x="44.8" y="232.3">for</text>
<text x="50.6" y="229.1">TMAG5273</text>
<text x="50.6" y="232.3">AT24CS04-XHM</text>
<text x="67.3" y="229.1">(0x44/0x45)</text>
<text x="75.7" y="232.3">(0xA0/0xA1)</text>
<text x="25.5" y="235.5">1:</text>
<text x="25.5" y="238.7">1:</text>
<text x="30" y="235.5">SCL/SDA</text>
<text x="30" y="238.7">SCL/SDA</text>
<text x="44.8" y="235.5">for</text>
<text x="44.8" y="238.7">for</text>
<text x="50.6" y="235.5">ICM-42670-P</text>
<text x="50.6" y="238.7">OPT3002DNPR</text>
<text x="73.5" y="238.7">(0x88/0x89)</text>
<text x="73.9" y="235.5">accel/gyro</text>
<text x="91.9" y="235.5">(0xD0/0xD1)</text>
<text x="25.5" y="241.9">1:</text>
<text x="30" y="241.9">SCL/SDA</text>
<text x="44.8" y="241.9">for</text>
<text x="50.6" y="241.9">LP5018</text>
<text x="63.4" y="241.9">(0x28)</text>
<text x="25.8" y="253.8">5:</text>
<text x="25.8" y="257">6:</text>
<text x="30.2" y="253.8">CS for</text>
<text x="30.2" y="257">ALERT Pin</text>
<text x="41.5" y="253.8">Micro-sd</text>
<text x="46.8" y="257">for</text>
<text x="52.6" y="257">TMAG5170</text>
<text x="57" y="253.8">card</text>
<text x="25.8" y="260.2">7:</text>
<text x="25.8" y="263.4">8:</text>
<text x="30.2" y="260.2">INT Pin</text>
<text x="30.2" y="263.4">ENABLE for</text>
<text x="42.7" y="260.2">for</text>
<text x="48.5" y="260.2">TMAG5273</text>
<text x="48.6" y="263.4">LP5018</text>
<text x="25.8" y="266.7">11:</text>
<text x="25.8" y="269.9">12:</text>
<text x="32.1" y="266.7">CS for</text>
<text x="32.1" y="269.9">INT pin</text>
<text x="43.4" y="266.7">TMAG5170</text>
<text x="44.4" y="269.9">for</text>
<text x="50.2" y="269.9">OPT3002DNPR</text>
<text x="25.8" y="273.1">13:</text>
<text x="32.1" y="273.1">INT2</text>
<text x="40.2" y="273.1">for</text>
<text x="46" y="273.1">ICM-42670-P</text>
<text x="69.2" y="273.1">accel/gyro</text>
<text x="25.8" y="276.3">14:</text>
<text x="32.1" y="276.3">INT1</text>
<text x="40.2" y="276.3">for</text>
<text x="46" y="276.3">ICM-42670-P</text>
<text x="69.2" y="276.3">accel/gyro</text>
</g>
<g font-size="2.8" fill="#840000">
<text x="301" y="277.9">Title:</text>
<text x="310.6" y="277.9">Microcontroller</text>
</g>
<g font-size="2.1" fill="#006464">
<text x="51.5" y="83.8">CR1</text>
<text x="42.5" y="86.5">NUP4114UCLW1T2G</text>
</g>
<g font-size="2.1" fill="#840000">
<text x="301" y="268.2">EEC</text>
<text x="301" y="273.7">File:</text>
<text x="301" y="271">Sheet:</text>
<text x="307.1" y="273.7">uController.kicad_sch</text>
<text x="309.2" y="271">/uController/</text>
<text x="301" y="281.1">Size:</text>
<text x="307.6" y="281.1">A3</text>
<text x="323" y="281.1">Date:</text>
<text x="330" y="281.1">2023-07-29</text>
<text x="386" y="281.3">Rev:</text>
<text x="392.4" y="281.3">A0</text>
<text x="301" y="283.9">KiCad</text>
<text x="308.7" y="283.9">E.D.A.</text>
<text x="317.6" y="283.9">kicad</text>
<text x="324.8" y="283.9">7.0.6</text>
<text x="386" y="283.9">Id:</text>
<text x="390.1" y="283.9">2/4</text>
</g>
<g font-size="1.8" fill="#840000">
<text x="35" y="11.9">1</text>
<text x="85" y="11.9">2</text>
<text x="135" y="11.9">3</text>
<text x="185" y="11.9">4</text>
<text x="235" y="11.9">5</text>
<text x="285" y="11.9">6</text>
<text x="335" y="11.9">7</text>
<text x="385" y="11.9">8</text>
<text x="10.3" y="35.9">A</text>
<text x="408.3" y="35.9">A</text>
<text x="10.3" y="85.9">B</text>
<text x="408.2" y="85.9">B</text>
<text x="251.7" y="117.3">GPIO_7</text>
<text x="251.7" y="119.8">GPIO_8</text>
<text x="251.7" y="124.9">GPIO_10</text>
<text x="251.7" y="122.4">GPIO_9</text>
<text x="10.3" y="135.9">C</text>
<text x="251.7" y="137.6">GPIO_12</text>
<text x="251.7" y="135.1">GPIO_11</text>
<text x="408.2" y="135.9">C</text>
<text x="251.7" y="140.1">GPIO_13</text>
<text x="185.7" y="147.8">GPIO_2</text>
<text x="185.7" y="145.2">GPIO_1</text>
<text x="181.6" y="152.8">SPI1_MISO</text>
<text x="182.5" y="155.4">SPI1_MOSI</text>
<text x="183.3" y="150.3">SPI1_SCK</text>
<text x="251.7" y="152.8">GPIO_14</text>
<text x="141.9" y="165.5">I2C1_SDA</text>
<text x="143" y="163">I2C1_SCL</text>
<text x="185.7" y="173.2">GPIO_3</text>
<text x="185.7" y="178.2">GPIO_5</text>
<text x="185.7" y="175.7">GPIO_4</text>
<text x="10.3" y="185.9">D</text>
<text x="185.7" y="180.8">GPIO_6</text>
<text x="408.2" y="185.9">D</text>
<text x="10.3" y="235.9">E</text>
<text x="408.3" y="235.9">E</text>
<text x="10.3" y="285.9">F</text>
<text x="35" y="286.9">1</text>
<text x="85" y="286.9">2</text>
<text x="135" y="286.9">3</text>
<text x="185" y="286.9">4</text>
<text x="235" y="286.9">5</text>
<text x="285" y="286.9">6</text>
<text x="335" y="286.9">7</text>
<text x="385" y="286.9">8</text>
<text x="408.3" y="285.9">F</text>
</g>
<g font-size="1.8" fill="#0000c2">
<text x="33" y="22.4">USB</text>
<text x="38" y="22.4">for</text>
<text x="41.8" y="22.4">Power</text>
<text x="48.6" y="22.4">and</text>
<text x="53.2" y="22.4">Communication</text>
<text x="106.4" y="30.7">Input</text>
<text x="112.4" y="30.7">power</text>
<text x="119" y="30.7">supply</text>
<text x="126.3" y="30.7">to</text>
<text x="129.4" y="30.7">3.3V</text>
<text x="134.7" y="30.7">with</text>
<text x="139.6" y="30.7">reverse</text>
<text x="147.6" y="30.7">polarity</text>
<text x="156" y="30.7">protection</text>
<text x="166.8" y="30.7">and</text>
<text x="172.6" y="30.7">indicator</text>
<text x="182.2" y="30.7">LED</text>
<text x="222.8" y="41.9">Input</text>
<text x="228.7" y="41.9">voltage</text>
<text x="236.8" y="41.9">bulk</text>
<text x="241.9" y="41.9">capacitance</text>
<text x="284.5" y="41.2">Analog</text>
<text x="292" y="41.2">Input</text>
<text x="297.9" y="41.2">Voltage</text>
<text x="306.1" y="41.2">Reference</text>
<text x="316.7" y="41.2">with</text>
<text x="321.7" y="41.2">Filtering</text>
<text x="341.6" y="40.6">GPIO,</text>
<text x="347.9" y="40.6">ADC, SPI,</text>
<text x="358.1" y="40.6">SCL,</text>
<text x="363.4" y="40.6">and</text>
<text x="368" y="40.6">SWDIO/SWCLK</text>
<text x="382.6" y="40.6">Breakouts</text>
<text x="45.1" y="80.8">ESD TVS Protection</text>
<text x="41.3" y="123.8">Bootloader</text>
<text x="52.7" y="123.8">pushbutton</text>
<text x="352.3" y="132.6">Power</text>
<text x="359.1" y="132.6">and</text>
<text x="363.7" y="132.6">GND Breakouts</text>
<text x="42.8" y="164.3">Crystal</text>
<text x="50.6" y="164.3">Oscillator</text>
<text x="351.8" y="196.1">Serial</text>
<text x="358.5" y="196.1">Wire</text>
<text x="363.6" y="196.1">Debug</text>
<text x="370.5" y="196.1">Breakout</text>
</g>
<g font-size="1.8" fill="#006464">
<text x="23.6" y="28.5">USB_C_Receptacle_USB2.0</text>
<text x="34.5" y="26">J11</text>
<text x="55.8" y="27.8">SM5817PL-TP</text>
<text x="75.4" y="28">VBUS</text>
<text x="40.4" y="32.9">VBUS</text>
<text x="54.7" y="35.7">R15</text>
<text x="59.5" y="35.7">5K1</text>
<text x="61.4" y="30.1">D4</text>
<text x="41.5" y="37.9">CC1</text>
<text x="41.5" y="40.5">CC2</text>
<text x="87.4" y="37.4">VBUS</text>
<text x="101.7" y="39">TLV1117LV33DCYR</text>
<text x="109.1" y="36.4">U2</text>
<text x="154" y="37.9">+3.3V</text>
<text x="166.4" y="41">Red</text>
<text x="166.9" y="38.5">D1</text>
<text x="42.4" y="45.6">D-</text>
<text x="54.4" y="43.3">R16</text>
<text x="59" y="43.3">5K1</text>
<text x="188.7" y="47.6">R3</text>
<text x="188.8" y="43.3">1K5</text>
<text x="310.7" y="46.3">+3.3VA</text>
<text x="42.4" y="50.6">D+</text>
<text x="42.4" y="53.2">D+</text>
<text x="42.4" y="48.1">D-</text>
<text x="93.7" y="50.9">1u</text>
<text x="93.7" y="48.4">C11</text>
<text x="160.8" y="50.9">1u</text>
<text x="160.8" y="48.4">C12</text>
<text x="224.4" y="48.1">+3.3V</text>
<text x="230.1" y="53.9">PWR_FLAG</text>
<text x="283.1" y="49.1">+3.3V</text>
<text x="294.6" y="50.6">120R</text>
<text x="295.2" y="48.1">FB1</text>
<text x="317" y="52.2">PWR_FLAG</text>
<text x="214.4" y="58.5">C1</text>
<text x="225.8" y="58.5">C3</text>
<text x="237.5" y="58.5">C4</text>
<text x="249.7" y="58.5">C6</text>
<text x="262.4" y="58.5">C15</text>
<text x="307.7" y="58.5">C5</text>
<text x="319.9" y="58.5">C7</text>
<text x="364" y="58.5">J5</text>
<text x="29.6" y="64" transform="rotate(-90 29.6 64)">SHIELD</text>
<text x="37.2" y="64" transform="rotate(-90 37.2 64)">GND</text>
<text x="40.2" y="60.8">SBU1</text>
<text x="40.2" y="63.3">SBU2</text>
<text x="214.4" y="61.1">10u</text>
<text x="225.8" y="61.1">100n</text>
<text x="237.5" y="61.1">100n</text>
<text x="249.7" y="61.1">100n</text>
<text x="262.4" y="61.1">100n</text>
<text x="279.5" y="60.3">C2</text>
<text x="279.6" y="62.8">1u</text>
<text x="307.8" y="61.1">1u</text>
<text x="318.8" y="61.1">10n</text>
<text x="364" y="61.1">Conn_01x10_Pin</text>
<text x="60.9" y="90.3">1</text>
<text x="60.9" y="95.4">6</text>
<text x="369.3" y="91.4">J4</text>
<text x="369.3" y="94">Conn_01x10_Pin</text>
<text x="45.1" y="100.4">2</text>
<text x="60.9" y="100.4">5</text>
<text x="213.7" y="99.2">+3.3V</text>
<text x="223.3" y="99.2">+3.3VA</text>
<text x="45.1" y="105.5">3</text>
<text x="45.1" y="110.6">4</text>
<text x="231.9" y="110.8">U1</text>
<text x="185.9" y="118.5">C8</text>
<text x="207" y="119.7">BOOT0</text>
<text x="207" y="114.7">NRST</text>
<text x="217.5" y="116.4" transform="rotate(-90 217.5 116.4)">VBAT</text>
<text x="220.1" y="115.6" transform="rotate(-90 220.1 115.6)">VDD</text>
<text x="222.6" y="115.6" transform="rotate(-90 222.6 115.6)">VDD</text>
<text x="225.1" y="115.6" transform="rotate(-90 225.1 115.6)">VDD</text>
<text x="227.7" y="116.7" transform="rotate(-90 227.7 116.7)">VDDA</text>
<text x="230.2" y="114.7">PA0</text>
<text x="230.2" y="117.2">PA1</text>
<text x="230.2" y="119.7">PA2</text>
<text x="185.9" y="121">100n</text>
<text x="207" y="124.8">PD0</text>
<text x="230.2" y="122.3">PA3</text>
<text x="230.2" y="124.8">PA4</text>
<text x="30.5" y="129.8">+3.3V</text>
<text x="207" y="127.4">PD1</text>
<text x="230.2" y="127.4">PA5</text>
<text x="230.2" y="129.9">PA6</text>
<text x="207" y="132.4">PC13</text>
<text x="207" y="135">PC14</text>
<text x="207" y="137.5">PC15</text>
<text x="230.2" y="132.4">PA7</text>
<text x="230.2" y="135">PA8</text>
<text x="230.2" y="137.5">PA9</text>
<text x="64.6" y="143.2">R2</text>
<text x="64.7" y="138.9">1K5</text>
<text x="207" y="142.6">PB0</text>
<text x="229" y="140.1">PA10</text>
<text x="229" y="142.6">PA11</text>
<text x="349.6" y="138.5">+3.3V</text>
<text x="45.8" y="148.3">SW1</text>
<text x="45.9" y="145.8">SW_SPDT</text>
<text x="162.4" y="144.1">+3.3V</text>
<text x="207" y="145.1">PB1</text>
<text x="207" y="147.7">PB2</text>
<text x="229" y="145.1">PA12</text>
<text x="229" y="147.7">PA13</text>
<text x="364.5" y="146.7">J2</text>
<text x="364.5" y="149.2">Conn_01x02_Pin</text>
<text x="207" y="150.2">PB3</text>
<text x="207" y="152.8">PB4</text>
<text x="207" y="155.3">PB5</text>
<text x="229" y="150.2">PA14</text>
<text x="229" y="152.8">PA15</text>
<text x="364.5" y="153.8">J6</text>
<text x="152.7" y="160.6">1K5</text>
<text x="153.3" y="158.9">R8</text>
<text x="161.4" y="161.1">1K5</text>
<text x="162" y="159.4">R9</text>
<text x="165.9" y="159.9">1K5</text>
<text x="166.6" y="158.3">R4</text>
<text x="173.8" y="160.6">1K5</text>
<text x="174.7" y="158.6">R5</text>
<text x="207" y="157.8">PB6</text>
<text x="207" y="160.4">PB7</text>
<text x="364.5" y="156.3">Conn_01x02_Pin</text>
<text x="364.5" y="160.4">J7</text>
<text x="207" y="168">PB10</text>
<text x="207" y="162.9">PB8</text>
<text x="207" y="165.5">PB9</text>
<text x="364.5" y="166.7">J8</text>
<text x="364.5" y="162.9">Conn_01x02_Pin</text>
<text x="42.6" y="171.3">Y1</text>
<text x="207" y="170.5">PB11</text>
<text x="207" y="173.1">PB12</text>
<text x="364.5" y="169.3">Conn_01x02_Pin</text>
<text x="207" y="175.6">PB13</text>
<text x="207" y="178.2">PB14</text>
<text x="32.1" y="185.8">C9</text>
<text x="44.3" y="180.9">16MHz</text>
<text x="51.7" y="180.9">OSC</text>
<text x="207" y="180.7">PB15</text>
<text x="220.1" y="184.4" transform="rotate(-90 220.1 184.4)">VSS</text>
<text x="222.6" y="184.4" transform="rotate(-90 222.6 184.4)">VSSA</text>
<text x="32.1" y="188.3">10p</text>
<text x="74.8" y="186.8">C10</text>
<text x="74.8" y="189.3">10p</text>
<text x="223.3" y="187.3">STM32F103C8T6TR</text>
<text x="348.8" y="200.3">+3.3V</text>
<text x="367.8" y="207.9">Conn_01x05_Pin</text>
<text x="180.1" y="215.9">GPIO3</text>
<text x="180.3" y="213.3">GPIO2</text>
<text x="180.9" y="210.9">GPIO1</text>
<text x="367.8" y="210.4">J10</text>
<text x="180.1" y="221">GPIO5</text>
<text x="180.6" y="218.3">GPIO4</text>
<text x="179.6" y="233.9">GPIO10</text>
</g>
<g font-size="1.8" fill="#a90000">
<text x="47.8" y="31.8">A4</text>
<text x="47.7" y="39.4">B5</text>
<text x="47.8" y="36.8">A5</text>
<text x="47.7" y="47">B7</text>
<text x="47.8" y="44.4">A7</text>
<text x="47.7" y="52.1">B6</text>
<text x="47.8" y="49.5">A6</text>
<text x="47.8" y="59.7">A8</text>
<text x="359.3" y="54.9">4</text>
<text x="359.3" y="57.4">5</text>
<text x="47.7" y="62.2">B8</text>
<text x="359.3" y="62.5">7</text>
<text x="28.4" y="68.9" transform="rotate(-90 28.4 68.9)">S1</text>
<text x="36.1" y="68.8" transform="rotate(-90 36.1 68.8)">A1</text>
<text x="364.7" y="80.1">1</text>
<text x="364.7" y="82.7">2</text>
<text x="65.7" y="89.2">1</text>
<text x="364.7" y="85.2">3</text>
<text x="364.7" y="87.8">4</text>
<text x="65.7" y="94.2">6</text>
<text x="364.7" y="90.3">5</text>
<text x="364.7" y="92.8">6</text>
<text x="364.7" y="95.4">7</text>
<text x="40.3" y="99.3">2</text>
<text x="65.7" y="99.3">5</text>
<text x="364.7" y="97.9">8</text>
<text x="364.7" y="100.5">9</text>
<text x="40.3" y="104.4">3</text>
<text x="364.1" y="103">10</text>
<text x="40.3" y="109.5">4</text>
<text x="204.5" y="113.5">7</text>
<text x="216.4" y="110.7" transform="rotate(-90 216.4 110.7)">1</text>
<text x="218.9" y="111.3" transform="rotate(-90 218.9 111.3)">24</text>
<text x="221.5" y="111.3" transform="rotate(-90 221.5 111.3)">36</text>
<text x="224" y="111.3" transform="rotate(-90 224 111.3)">48</text>
<text x="226.6" y="110.7" transform="rotate(-90 226.6 110.7)">9</text>
<text x="234.4" y="113.5">10</text>
<text x="203.9" y="118.6">44</text>
<text x="234.4" y="116.1">11</text>
<text x="234.4" y="118.6">12</text>
<text x="204.5" y="123.7">5</text>
<text x="234.4" y="121.2">13</text>
<text x="234.4" y="123.7">14</text>
<text x="204.5" y="131.3">2</text>
<text x="204.5" y="126.2">6</text>
<text x="234.4" y="126.2">15</text>
<text x="234.4" y="128.8">16</text>
<text x="234.4" y="131.3">17</text>
<text x="204.5" y="133.9">3</text>
<text x="204.5" y="136.4">4</text>
<text x="234.4" y="133.9">29</text>
<text x="234.4" y="136.4">30</text>
<text x="43.4" y="139.5">3</text>
<text x="51" y="142.1">2</text>
<text x="203.9" y="141.5">18</text>
<text x="234.4" y="138.9">31</text>
<text x="234.4" y="141.5">32</text>
<text x="43.4" y="144.6">1</text>
<text x="203.9" y="144">19</text>
<text x="203.9" y="146.6">20</text>
<text x="203.9" y="149.1">39</text>
<text x="234.4" y="144">33</text>
<text x="234.4" y="146.6">34</text>
<text x="234.4" y="149.1">37</text>
<text x="359.3" y="145.5">1</text>
<text x="359.3" y="148.1">2</text>
<text x="234.4" y="151.6">38</text>
<text x="359.3" y="152.7">1</text>
<text x="359.3" y="155.2">2</text>
<text x="359.3" y="159.3">1</text>
<text x="359.3" y="161.8">2</text>
<text x="359.3" y="165.6">1</text>
<text x="41" y="171.5" transform="rotate(-90 41 171.5)">2</text>
<text x="203.9" y="172">25</text>
<text x="359.3" y="168.1">2</text>
<text x="37.4" y="175">1</text>
<text x="43.7" y="175">3</text>
<text x="203.9" y="174.5">26</text>
<text x="203.9" y="177">27</text>
<text x="203.9" y="179.6">28</text>
<text x="41" y="180.4" transform="rotate(-90 41 180.4)">4</text>
<text x="218.9" y="187.5" transform="rotate(-90 218.9 187.5)">23</text>
<text x="221.5" y="186.9" transform="rotate(-90 221.5 186.9)">8</text>
<text x="362.4" y="202.9">1</text>
<text x="362.4" y="205.5">2</text>
<text x="362.4" y="208">3</text>
<text x="362.4" y="210.6">4</text>
<text x="362.4" y="213.1">5</text>
</g>
<g font-size="1.8" fill="#0f0f0f">
<text x="61" y="45.6">USB-</text>
<text x="172.2" y="44.1">PWR_LED_K</text>
<text x="349.2" y="47.1">SPI1_MISO 1</text>
<text x="61.2" y="50.7">USB+</text>
<text x="349.5" y="49.7">SPI1_MOSI 2</text>
<text x="349.7" y="52.2">SPI1_SCK 3</text>
<text x="349.5" y="57.3">I2C1_SCL</text>
<text x="349.8" y="59.8">I2C1_SDA 6</text>
<text x="349.8" y="62.4">I2C2_SCL</text>
<text x="349.8" y="64.9">I2C2_SDA 8</text>
<text x="349.3" y="67.5">UART1_TX 9</text>
<text x="349.3" y="70">UART1_RX10</text>
<text x="352.2" y="82.6">GPIO_10</text>
<text x="353.2" y="80">BOOT0</text>
<text x="352.2" y="87.7">GPIO_3</text>
<text x="352.2" y="85.1">GPIO_2</text>
<text x="352.4" y="95.3">ADC1_7</text>
<text x="354.3" y="92.7">ADC2_6</text>
<text x="352.7" y="97.8">ADC1_8</text>
<text x="352.9" y="100.4">ADC2_5</text>
<text x="31.1" y="104.3">USB-</text>
<text x="353.6" y="102.9">ADC1_0</text>
<text x="31.1" y="109.4">USB+</text>
<text x="190.5" y="113.4">NRST</text>
<text x="241.3" y="113.4">ADC1_0</text>
<text x="195.1" y="118.5">BOOT0</text>
<text x="241.3" y="118.5">GPIO_8</text>
<text x="241.3" y="116">GPIO_7</text>
<text x="194.3" y="123.6">OSC_IN</text>
<text x="241.3" y="121.1">GPIO_9</text>
<text x="241.3" y="123.6">GPIO_10</text>
<text x="194.3" y="126.1">OSC_OUT</text>
<text x="241.3" y="128.7">ADC2_6</text>
<text x="241.3" y="126.1">ADC2_5</text>
<text x="241.3" y="131.2">ADC1_7</text>
<text x="241.3" y="136.3">GPIO_12</text>
<text x="241.3" y="133.8">GPIO_11</text>
<text x="69" y="139.7">BOOT0</text>
<text x="193.8" y="143.9">GPIO_1</text>
<text x="193.8" y="141.4">ADC1_8</text>
<text x="239.5" y="143.9">USB+</text>
<text x="239.8" y="141.4">USB-</text>
<text x="241.3" y="138.8">GPIO_13</text>
<text x="194.1" y="146.5">GPIO_2</text>
<text x="194.1" y="149">SPI1_SCK</text>
<text x="238.8" y="149">SWCLK</text>
<text x="239.3" y="146.5">SWDIO</text>
<text x="194.1" y="151.5">SPI1_MISO 40</text>
<text x="194.3" y="154.1">SPI1_MOSI41</text>
<text x="241.6" y="151.5">GPIO_14</text>
<text x="194.3" y="156.6">UART1_TX 42</text>
<text x="194.6" y="159.2">UART1_RX43</text>
<text x="195.1" y="161.7">I2C1_SCL 45</text>
<text x="194.6" y="164.2">I2C1_SDA 46</text>
<text x="194.8" y="166.8">I2C2_SCL 21</text>
<text x="193.8" y="171.9">GPIO_3</text>
<text x="194.8" y="169.3">I2C2_SDA 22</text>
<text x="28.3" y="174.9">OSC_IN</text>
<text x="65.9" y="174.9">OSC_OUT</text>
<text x="193.8" y="176.9">GPIO_5</text>
<text x="193.8" y="174.4">GPIO_4</text>
<text x="194.1" y="179.5">GPIO_6</text>
<text x="354.3" y="205.4">SWCLK</text>
<text x="194.3" y="213.1">GPIO_1</text>
<text x="194.3" y="215.6">GPIO_2</text>
<text x="354.6" y="210.5">SWDIO</text>
<text x="354.6" y="213">NRST</text>
<text x="194.3" y="220.6">GPIO_4</text>
<text x="194.3" y="218.1">GPIO_3</text>
<text x="194.3" y="223.2">GPIO_5</text>
<text x="194.3" y="235.9">GPIO_10</text>
</g>
<g font-size="1.4" fill="#a90000">
<text x="94.6" y="42.9">3</text>
<text x="125.1" y="42.9">2</text>
<text x="125.1" y="45.5">4</text>
<text x="125.1" y="53.1">1</text>
</g>
<g font-size="1.4" fill="#006464">
<text x="98.8" y="43.9">IN</text>
<text x="117.3" y="43.9">OUT_2</text>
<text x="117.3" y="46.5">OUT_4</text>
<text x="118.8" y="54.1">GND</text>
</g>
<text font-size="1.1" fill="#0f0f0f" x="53.7" y="139.9">BOOT0_PP</text>
<g font-size=".8" fill="#0f0f0f">
<text x="52.3" y="31.8">VBUS_USB</text>
<text x="74" y="99.4">VBUS_USB</text>
</g>
<g font-size=".7" fill="#0000c2">
<text x="293.9" y="59.4">FB</text>
<text x="295.5" y="59.4">value</text>
<text x="298.3" y="59.4">at</text>
<text x="299.7" y="59.4">100MHz</text>
</g>
</svg>
